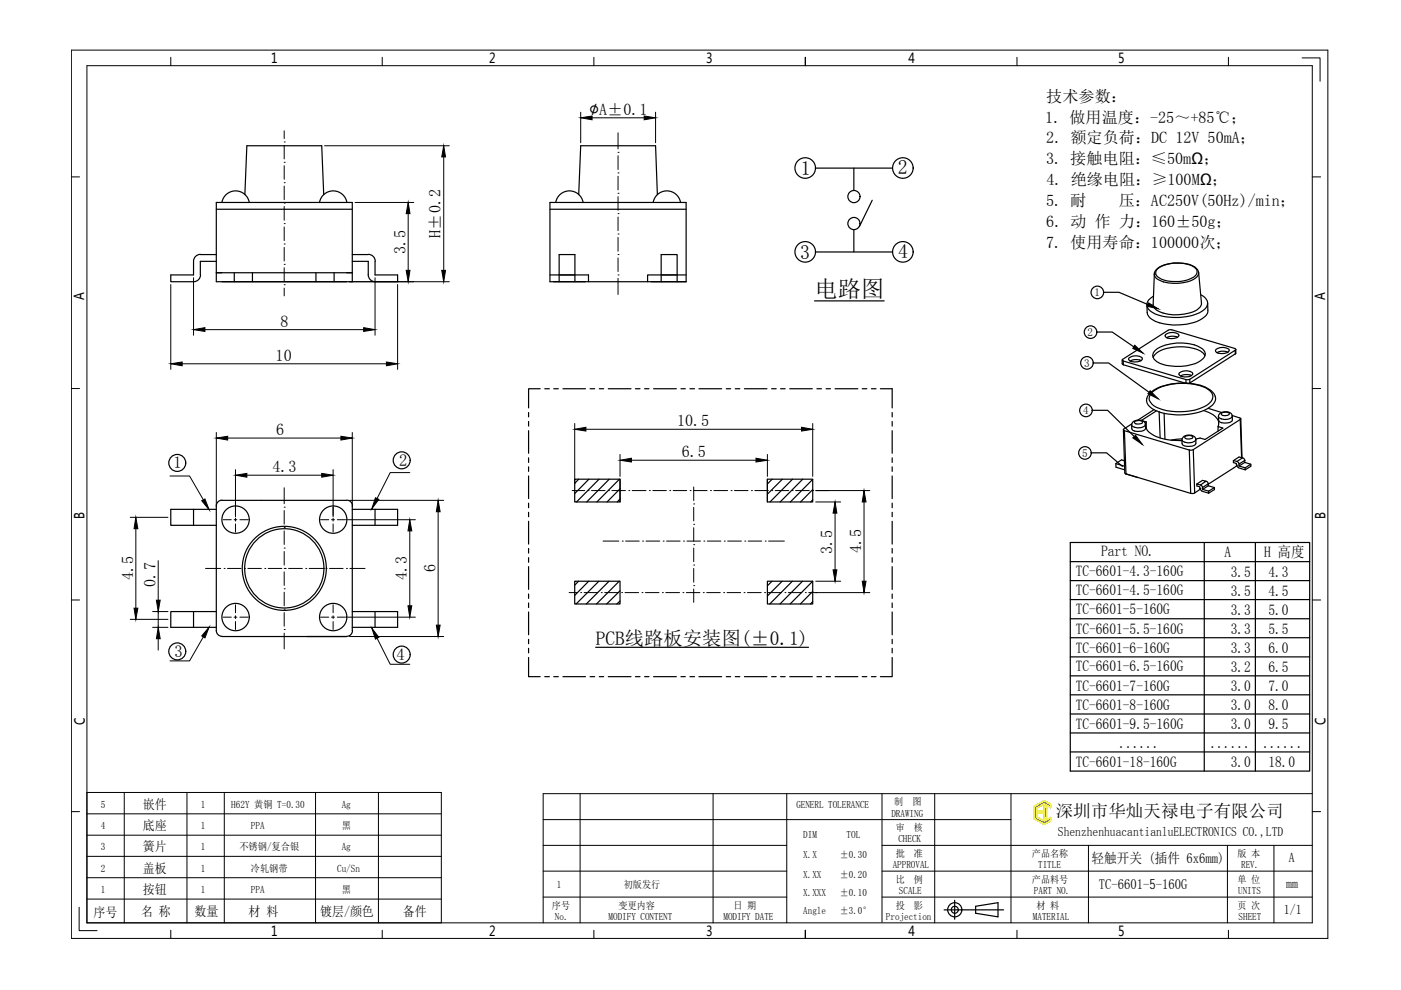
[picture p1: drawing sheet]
<svg xmlns="http://www.w3.org/2000/svg" width="297mm" height="210mm" viewBox="0 0 297 210" stroke-linecap="round" stroke-linejoin="round" font-family="sans-serif">
<!-- layer: fromat -->
<g fill="none" stroke="#000" stroke-width=".21">
<path d="M15.1 10.6h266.4v188.4h-266.4zM18.4 13.9h259.8v181.8h-259.8zM36.2 12.1v1.8M81 12.1v1.8M125.9 12.1v1.8M170.7 12.1v1.8v-1.8M215.6 12.1v1.8M260.4 12.1v1.8M15.1 37.5h1.8M278.2 37.5h1.8M15.1 82.4h1.8M278.2 82.4h1.8"/>
<path d="M15.1 127.2h1.8M278.2 127.2h1.8M15.1 172.1h1.8M18.4 177.1h75.2M18.4 172.6h75.2M18.4 168h75.2M115.2 179.2h51.6M115.2 173.8h99.1M115.2 168.3h163M187 179.2h91.2M278.2 172.1h1.8M18.4 190.6h75.2"/>
<path d="M18.4 186.1h75.2M18.4 181.6h75.2M36.2 197.2v1.8M81 197.2v1.8M115.2 190.2h51.6M115.2 184.7h51.6M125.9 197.2v1.8M170.7 197.2v1.8v-1.8M187 190.2h91.2M187 184.7h91.2M215.6 197.2v1.8M260.4 197.2v1.8"/>
</g>
<g fill="none" stroke="#000" stroke-width=".21">
<path d="M276.1 12.3h3.8v4.9M18.4 168v27.7M26.3 168v27.7M39.6 168v27.7M47.6 168v27.7M66.9 168v27.7M80.2 168v27.7M93.6 168v27.7M115.2 168.3v27.4M123 168.3v27.4M151.2 168.3v27.4M166.8 168.3v27.4"/>
<path d="M187 168.3v27.2M198.2 168.3v27.4M214.3 168.3v27.4M230.8 179.2v16.5M260.2 179.2v16.5M270.1 179.2v16.5M16.8 192.4v4.9h3.8"/>
</g>
<!-- layer: DIM -->
<g fill="none" stroke="#000" stroke-width=".25">
<path d="M200.2 192.9h12.6M202.4 190.9v4M206.9 192.2l4.7-.8v3l-4.7-.8z"/>
<circle cx="202.4" cy="192.9" r="1.5"/>
<circle cx="202.4" cy="192.9" r=".74"/>
</g>
<!-- layer: 0 -->
<g fill="none" stroke="#999b37" stroke-width=".25">
<path d="M219.2 171h.1M219.5 170.9l-.3 .3M219.8 170.7l-.6 .5M219.8 171.4l-.6 .6M219.8 171.5l-.6 .6M219.8 171.7l-.6 .6M219.8 171.7l-.6 .7M219.8 171.9l-.6 .6M219.8 172.5l-.6 .6M219.8 172.6l-.6 .6M219.8 172.7l-.6 .7M219.8 172.8l-.6 .7"/>
<path d="M219.8 172.9l-.6 .7M219.8 173.1l-.5 .5M219.8 173.2l-.5 .5M219.9 171.9l-.7 .7M219.9 173.2l-.5 .5M219.9 173.3l-.4 .4M220 171.9l-.8 .8M220 173.3l-.4 .4M220 170.5l-.8 .9M220.1 171.9l-.9 .9M220.1 173.4l-.5 .4M220.1 173.4l-.4 .4"/>
<path d="M220.2 171.9l-1 1M220.2 173.4l-.4 .5M220.3 170.4l-1.1 1.1M220.3 171.9l-1.1 1.1M220.3 173.5l-.4 .4M220.4 173.5l-.5 .4M220.4 171.9l-.5 .5M220.4 173.6l-.4 .4M220.5 173.6l-.4 .4M220.5 170.2l-1.3 1.4M220.5 171.9l-.5 .5M220.6 173.7l-.5 .4"/>
<path d="M220.6 171.9l-.5 .5M220.6 173.7l-.4 .4M220.7 173.7l-.4 .5M220.7 171.9l-.5 .5M220.8 170.1l-1.6 1.6M220.8 173.8l-.5 .4M220.8 171.9l-.5 .5M220.8 173.8l-.4 .4M220.9 173.8l-.5 .5M221 171.9l-.6 .5M221 173.9l-.5 .4M221 173.9l-.4 .5"/>
<path d="M221.1 169.9l-1.9 1.9M221.1 171.9l-.5 .5M221.1 173.9l-.4 .5M221.2 171.9l-.5 .5M221.2 174l-.5 .5M221.2 169.8l-2 2.1M221.2 174l-.4 .5M221.3 171.9l-.5 .5M221.4 169.8l-1.5 1.5M221.4 174l-.5 .5M221.5 170.9h-.1M221.5 169.8l-1.3 1.3"/>
<path d="M221.5 174l-.5 .5M221.5 170.9l-.1 .1M221.6 169.8l-1.1 1.2M221.6 170.9l-.2 .2M221.7 169.9l-1 .9M221.7 171l-.3 .2M221.7 174l-.7 .6M221.7 169.9l-.7 .8M221.7 171l-.3 .4M221.8 170l-.6 .6M221.8 171.1l-.4 .4M221.8 171.2l-.4 .4"/>
<path d="M221.9 170l-.5 .5M221.9 171.2l-.5 .5M221.9 171.3l-.5 .5M221.9 171.4l-1 1M221.9 171.5l-.9 .9M221.9 171.6l-.8 .8M221.9 171.7l-.7 .7M221.9 171.8l-.6 .6M221.9 172l-.5 .5M221.9 172.1l-.5 .5M221.9 172.2l-.5 .5M221.9 172.3l-.5 .5"/>
<path d="M221.9 172.4l-.5 .5M221.9 172.5l-.5 .5M221.9 172.6l-.5 .5M221.9 172.7l-.5 .5M221.9 172.8l-.5 .5M221.9 172.9l-.5 .5M221.9 173.1l-.5 .5M221.9 173.2l-.5 .5M221.9 173.3l-.4 .4M221.9 170.1l-.4 .4M221.9 173.8l-.8 .8M222 170.1l-.5 .5"/>
<path d="M222.1 170.1l-.5 .5M222.1 170.2l-.4 .4M222.2 173.7l-1 1M222.2 170.2l-.4 .4M222.3 170.3l-.5 .4M222.3 170.3l-.4 .4M222.4 170.3l-.4 .5M222.4 173.5l-1.2 1.2M222.5 170.4l-.4 .4M222.6 170.4l-.5 .5M222.6 170.5l-.4 .4M222.7 170.5l-.4 .4"/>
<path d="M222.7 173.4l-1.4 1.4M222.7 170.6l-.4 .4M222.7 170.7l-.3 .3M222.8 170.8l-.3 .3M222.8 170.9l-.3 .2M222.8 171l-.2 .2M222.8 171.1l-.1 .1M222.8 171.2h-.1M222.8 173.4l-1.3 1.4M222.8 173.5l-1.2 1.2M222.8 173.6l-1 1M222.8 173.7l-.7 .7"/>
<path d="M222.8 173.9l-.5 .4"/>
</g>
<path d="M221 170.6l-1.2 .8v.5h1.6v-1.1l.5 .5M221.1 170.6l.4-.1 1.3 .7v-.3M221.1 173.9h.6M221.4 173.7v-1.3h-1.6v.8l1.2 .7M221.6 169.9l1 .5 .2 .5M221.6 169.9h-.4l-2 1.1v2.5l2 1.2 .4-.1M221.7 173.9l1.1-.6v.5l-.2 .3M221.9 171.4v1.8M221.9 173.2l-.5 .5M222.6 174.2l-1 .5" fill="none" stroke="#f1eb1f" stroke-width=".3"/>
<g fill="none" stroke="#000" stroke-width=".25">
<path d="M172.9 35.6h16.3M181 35.6v4.8M172.9 53.4h16.3M181 48.7v4.7M184.9 42.5l-2.7 5.5M244.7 58.1h.1M245.1 57.2a6.7 6.7 0 0 1 5.9-1.4l1 .2a2.22 2.22 0 0 1 2.1 2.1l-.2 .4a6.2 6.2 0 0 1-5.2 1.6 5.1 5.1 0 0 1-3.7-1.3l-.2-.3a1.19 1.19 0 0 1 .3-1.3zM245.3 57.2a7.4 7.4 0 0 1 8-.5 1.17 1.17 0 0 1-.2 2.1 8.2 8.2 0 0 1-7.4 0 1.05 1.05 0 0 1-.4-1.6zM172.7 63.8h14.8M231.7 77h3.3l8.6 6.2M232.5 70.4h3.3l4.6 3.1M233.9 62h3.4l6 2.6"/>
<path d="M237.9 76.3v.8l.3 .2M238.1 76.5l13.3 4M238.1 76.5l.1 .8M238.2 77.3l13.3 4M262 74.1l-.2-.2-13.8-4-10 6.3-.1 .1 .2 .2M262 74.1l-.1 .9M262 74.1l-.1 .2M112.1 87.5v.9M112.1 89.4v.9M112.1 91.3v4.8M112.1 97.1v.9M112.1 99v.9"/>
<path d="M114.5 82.4h-2.4v4.1M115.5 82.4h1M117.4 82.4h1M119.4 82.4h4.7M125.1 82.4h1M127.1 82.4h.9M129 82.4h4.8M134.7 82.4h1M136.7 82.4h.9M138.6 82.4h4.8M144.4 82.4h.9M146.3 82.4h.9"/>
<path d="M148.2 82.4h4.8M154 82.4h.9M155.9 82.4h1M157.8 82.4h4.8M163.6 82.4h1M165.5 82.4h1M167.4 82.4h4.8M173.2 82.4h1M175.1 82.4h1M177.1 82.4h4.8M182.8 82.4h1M184.8 82.4h.9"/>
<path d="M186.7 82.4h2.5v4.1M189.2 87.5v.9M189.2 89.4v.9M189.2 91.3v4.8M189.2 97.1v.9M189.2 99v.9M231.3 96h3.3l3.4 2.9M231.5 87h3.3l5.7 5.5M236.6 98.3l1.8 .5M238.2 91.1l.3 9.2 .2 .2-.3-9.2M238.2 91.1l.2 .2M238.4 97.7l-.6-.2-1.2 .8v.8l1.8 .5"/>
<path d="M238.4 91.3l13.8 4.1M240 89.9l-1.8 1.2M240.1 89.5a1.9 1.9 0 0 1 2.7 .2v.3a1.89 1.89 0 0 1-2.8 .3l-.1-.2zM240.6 89.4v-.1a1.57 1.57 0 0 1 1.6 .1v.1a1.18 1.18 0 0 1-1.7 0zM242.2 89.2l.8 .3M242.9 90.2a2.49 2.49 0 0 0 1.7 2.1 12.6 12.6 0 0 0 6 1.1M243 89.5l-.1 .5M243 89.5v1.4M243.7 83.5a11.4 11.4 0 0 1 9.3-2.1 6.4 6.4 0 0 1 4.4 2.2 1.82 1.82 0 0 1-.7 2.6 13 13 0 0 1-9 1.6l-.8-.1a5.3 5.3 0 0 1-3.7-2.3 1.9 1.9 0 0 1 .5-1.9zM244.4 83.1a11.6 11.6 0 0 1 9-1.6 4 4 0 0 1 3.7 2.4 2.58 2.58 0 0 1-1.9 2.4 12.6 12.6 0 0 1-10.6-.3 1.69 1.69 0 0 1-.2-2.9zM244.7 86.9l-3.5 2.2M245.2 87.1l-3.2 2.1"/>
<path d="M245.8 87.3l.2 5.5M246.8 87.6l.2 5.5M250.6 93l-2.3 .3M250.8 92.7a1.66 1.66 0 0 1 2.7 .5 1.97 1.97 0 0 1-2.9 .1zM251.2 92.6l.1-.1a1.57 1.57 0 0 1 1.6 .1v.1a1.18 1.18 0 0 1-1.7 0zM251.4 80.5l.1 .8M252.2 95.4l.2 9.2M252.2 80.4l-.8 .1M252.2 80.4l9.7-6.1v.7l-9.6 6.2zM252.3 81.2l-.8 .1M253 95.3l.3 9.2 1.1-.7M253 95.3l-.8 .1"/>
<path d="M255.2 87l1 .4a2.71 2.71 0 0 1 2.2 2.7l-.2 .3M256.1 86.6l2.9 .9M258.2 91.4v-1l1.1 .4-3.8 2.4-1.1-.3-.9 .2M258.5 87.8a1.9 1.9 0 0 1 2.7 .1l.1 .3a1.89 1.89 0 0 1-2.9 .3v-.5zM259 87.6l.1-.1a1.57 1.57 0 0 1 1.5 .1 .95 .95 0 0 1-.8 .6 .95 .95 0 0 1-.9-.4zM261.3 88.1l1.7 .5-.1 .3M261.5 97.7l1.2-.8 .8 .2-1.2 .7M262.1 98.6h.1M262.2 98.8l-6 3.9M262.2 98.6l.4 .5M262.3 97.9l.4 .5M262.3 97.8l-.8-.1v.4l.6 .2v.3"/>
<path d="M262.6 99.2l1.4 .4M262.7 98.8l1.3 .4v.4M262.7 98.4v.4M262.9 88.9l.3 8.1M262.9 88.9l-9.9 6.4M263.1 88.8l.2 8.2M263.5 97.1l.4 .5M263.9 97.6v.4l1.3 .4M263.9 97.6l-1.2 .8M263.9 98l-1.2 .8M264 99.2l1.2-.8v.4l-1.2 .8M112.1 100.9v4.8"/>
<path d="M112.1 106.7v1M112.1 108.6v1M112.1 110.5v4.9M112.1 116.3v1M112.1 118.2v1M189.2 100.9v4.8M189.2 106.7v1M189.2 108.6v1M189.2 110.5v4.9M189.2 116.3v1M189.2 118.2v1M226.9 115h50.8v48.5h-50.8z"/>
<path d="M226.9 119.1h50.8M238.7 100.5l13.7 4.1M253.3 104.5l-.9 .1M253.8 102.6l1.1-.7 .8 .1-1.2 .8M253.8 102.6v.4l.6 .2v.4M253.8 102.6l.7 .2M254.4 103.6h.1M254.4 103.5l.4 .6M254.5 102.8l.4 .5M254.8 104.1l1.5 .5M254.9 103.4l.1 .4M255 103.8l1.3 .3"/>
<path d="M255.3 115v48.5M255.7 102l.5 .6M256.2 103l1.3 .4M256.2 102.6v.4M256.2 102.6l-1.3 .8M256.2 103l-1.2 .8M256.3 104.1v.5M257.5 103.4l-1.2 .7M257.5 103.4v.4l-1.2 .8M266.2 115v48.5M112.1 139.4v4.1h2.4M112.1 120.1v4.9"/>
<path d="M112.1 125.9v1M112.1 127.8v1M112.1 129.8v4.8M112.1 135.6v.9M112.1 137.5v.9M126.3 137.2h45.1M189.2 139.4v4.1h-2.5M189.2 120.1v4.9M189.2 125.9v1M189.2 127.8v1M189.2 129.8v4.8M189.2 135.6v.9"/>
<path d="M189.2 137.5v.9M226.9 123.1h50.8M226.9 127.1h50.8M226.9 135.2h50.8M226.9 139.3h50.8M226.9 131.2h50.8M115.5 143.5h1M117.4 143.5h1M119.4 143.5h4.7M125.1 143.5h1M127.1 143.5h.9M129 143.5h4.8"/>
<path d="M134.7 143.5h1M136.7 143.5h.9M138.6 143.5h4.8M144.4 143.5h.9M146.3 143.5h.9M148.2 143.5h4.8M154 143.5h.9M155.9 143.5h1M157.8 143.5h4.8M163.6 143.5h1M165.5 143.5h1M167.4 143.5h4.8"/>
<path d="M173.2 143.5h1M175.1 143.5h1M177.1 143.5h4.8M182.8 143.5h1M184.8 143.5h.9M226.9 143.3h50.8M226.9 147.3h50.8M226.9 155.4h50.8M226.9 159.4h50.8M226.9 151.4h50.8"/>
<circle cx="170.7" cy="35.6" r="2.18"/>
<circle cx="191.4" cy="35.6" r="2.18"/>
<circle cx="170.7" cy="53.4" r="2.18"/>
<circle cx="181.1" cy="47.4" r="1.29"/>
<circle cx="181.1" cy="41.7" r="1.29"/>
<circle cx="191.4" cy="53.4" r="2.18"/>
<circle cx="230.5" cy="76.9" r="1.33"/>
<circle cx="231.2" cy="70.4" r="1.33"/>
<circle cx="232.7" cy="62" r="1.33"/>
<circle cx="37.6" cy="98.1" r="1.8"/>
<circle cx="85.2" cy="97.6" r="1.8"/>
<circle cx="230" cy="96" r="1.33"/>
<circle cx="230.2" cy="87" r="1.33"/>
<circle cx="37.6" cy="138.1" r="1.8"/>
<circle cx="85.2" cy="138.8" r="1.8"/>
</g>
<g fill="none" stroke="#000" stroke-width=".21">
<path d="M68.8 30.9h26.5M94.1 33.3v24M123.1 23.8v6.5M125.5 25h11.1M139 23.8v6.5M41 58.9v12.2M74.1 59.7h21.2M75.3 42.9h12.4M79.5 58.9v12.2M86.5 45.3v12M36.2 60.3v18M38.6 77.1h43.3"/>
<path d="M43.4 69.9h33.7M84.3 60.3v18M45.9 91.7v15.7M48.3 92.9h24M49.9 99.6v10M70.6 99.6v10M74.7 91.7v15.7M121.8 89.8v12.8M124.2 91h45.7M131.5 96.4v4.6M133.9 97.6h26.4M162.7 96.4v4.6"/>
<path d="M172.3 89.8v11.2M27.6 109.7h8M28.8 112.1v16.8M33.5 118.9v8.4M36 100.9h4.2l2.9 5.1M52.3 100.8h15.9M73.8 110.2h14.3M74.1 106.1h20M86.9 100.2h-4.2l-2.8 5.5M86.9 112.6v15.8M92.9 108.5v24M172.9 104h11.5"/>
<path d="M172.9 106.4h5.3M177.1 108.8v12M183.2 106.4v16.8M27.6 131.3h8M32.4 129.7h3.2M32.4 133h3.2M33.5 129.7v3.3M33.5 135.4v2.4M43.1 135l-2.9 5.1h-4.2M73.8 130.9h14.3M74.1 135h20M79.9 135.3l2.8 5.5h4.2"/>
<path d="M172.9 125.6h11.5M172.9 123.2h5.3"/>
</g>
<g fill="#000" stroke="#000" stroke-width=".21">
<path d="M94.1 30.9l.4 2.4h-.8zM123.1 25l2.4-.4v.8zM136.6 24.6l2.4 .4-2.4 .4zM86.5 42.9l.4 2.4h-.8zM86.1 57.3h.8l-.4 2.4zM93.7 57.3h.8l-.4 2.4zM36.2 77.1l2.4-.3v.8zM41 69.9l2.4-.4v.8zM77.1 69.5l2.4 .4-2.4 .4zM81.9 76.8l2.4 .3-2.4 .5zM45.9 92.9l2.4-.4v.8zM72.3 92.5l2.4 .4-2.4 .4z"/>
<path d="M121.8 91l2.4-.4v.8zM131.5 97.6l2.4-.4v.8zM160.3 97.2l2.4 .4-2.4 .4zM169.9 90.6l2.4 .4-2.4 .4zM28.8 109.7l.4 2.4h-.8zM42.8 106.2l.6-.4 .9 2.3zM49.9 100.8l2.4-.4v.8zM68.2 100.4l2.4 .4-2.4 .4zM79.6 105.5l.7 .4-1.5 2zM86.9 110.2l.4 2.4h-.8zM92.9 106.1l.4 2.4h-.8zM177.1 106.4l.3 2.4h-.8z"/>
<path d="M183.2 104l.4 2.4h-.8zM28.4 128.9h.8l-.4 2.4zM33.5 133l.5 2.4h-.8zM33.2 127.3h.8l-.5 2.4zM44.3 133l-.9 2.3-.6-.5zM78.8 133.2l1.5 1.9-.7 .4zM86.5 128.4h.8l-.4 2.5zM92.5 132.5h.8l-.4 2.5zM176.6 120.8h.8l-.3 2.4zM182.8 123.2h.8l-.4 2.4z"/>
</g>
<g fill="none" stroke="#000" stroke-width=".21">
<path d="M60.3 30.1h.1M60.3 34.4h.1M60.3 38.7h.1M60.3 27.7v1.7M60.3 30.8v2.9M60.3 35.1v2.9M60.3 39.5v2.8M131 32.3h.1M131 36.7h.1M131 28.2v3.4M131 33v2.9M131 37.4v2.9"/>
<path d="M60.3 43.1h.1M60.3 47.4h.1M60.3 51.7h.1M60.3 56h.1M60.3 43.8v2.9M60.3 48.1v2.9M60.3 52.5v2.8M60.3 56.8v2.8M131 41h.1M131 45.3h.1M131 49.6h.1M131 54h.1"/>
<path d="M131 58.3h.1M131 41.7v2.9M131 46v2.9M131 50.3v3M131 54.7v2.9M131 59v3.4M60.3 60.4h.1M60.3 61.1v1.6M47.3 110.2h1.7M49.6 110.2h.6M49.9 107.5v1.8M49.9 109.9v.6"/>
<path d="M49.9 111.1v1.7M50.9 110.2h1.7M60.3 116.2h.1M60.3 111.8h.1M60.3 107.5h.1M60.3 103.4v3.4M60.3 108.2v2.9M60.3 112.6v2.8M60.3 116.9v2.9M68 110.2h1.7M70.3 110.2h.6M70.6 107.5v1.8"/>
<path d="M70.6 109.9v.6M70.6 111.1v1.7M71.5 110.2h1.8M121.3 104h2.7M124.7 104h.1M125.4 104h2.9M127.9 114.7h3.3M129 104h.1M129.7 104h2.9M131.9 114.7h.1M132.6 114.7h2.9M133.3 104h.1"/>
<path d="M134 104h3M136.2 114.7h.1M137 114.7h2.9M137.7 104h.1M138.4 104h2.9M140.6 114.7h.1M141.3 114.7h2.9M142 104h.1M142.7 104h2.9M144.9 114.7h.1M145.6 114.7h2.9M146.3 104h.1"/>
<path d="M147 104h2.9M147.1 119.8h.1M147.1 115.5h.1M147.1 111.2h.1M147.1 106.8h.1M147.1 103.3v2.8M147.1 107.6v2.8M147.1 111.9v2.9M147.1 116.2v2.9M149.2 114.7h.1M150 114.7h2.8M150.6 104h.1"/>
<path d="M151.4 104h2.9M153.6 114.7h.1M154.3 114.7h2.9M155 104h.1M155.7 104h2.9M157.9 114.7h.1M158.6 114.7h2.9M159.3 104h.1M160 104h2.9M162.2 114.7h.1M163 114.7h3.3M163.6 104h.1"/>
<path d="M164.4 104h2.8M168 104h.1M168.7 104h2.9M172.3 104h.1M173 104h2.7M43.6 120.5h3.2M47.3 130.9h1.7M47.5 120.5h.1M48.2 120.5h2.9M49.6 130.9h.6M49.9 128.2v1.7M49.9 130.6v.5"/>
<path d="M49.9 131.8v1.7M50.9 130.9h1.7M51.8 120.5h.1M52.5 120.5h2.9M56.1 120.5h.1M56.9 120.5h2.8M60.3 133.5h.1M60.3 129.2h.1M60.3 124.8h.1M60.3 120.5h.1M60.3 121.2v2.9M60.3 125.6v2.8"/>
<path d="M60.3 129.9v2.9M60.3 134.2v3.4M60.5 120.5h.1M61.2 120.5h2.9M64.8 120.5h.1M65.5 120.5h2.9M68 130.9h1.7M69.1 120.5h.1M69.9 120.5h2.8M70.3 130.9h.6M70.6 128.2v1.7M70.6 130.6v.5"/>
<path d="M70.6 131.8v1.7M71.5 130.9h1.8M73.5 120.5h.1M74.2 120.5h3.2M120.7 125.6h1.7M123.1 125.6h.1M123.8 125.6h3M127.5 125.6h.1M128.2 125.6h2.9M131.8 125.6h.1M132.5 125.6h2.9M136.1 125.6h.1"/>
<path d="M136.8 125.6h2.9M140.4 125.6h.1M141.2 125.6h2.9M144.8 125.6h.1M145.5 125.6h2.9M147.1 124.2h.1M147.1 120.5v2.9M147.1 124.9v2.8M149.1 125.6h.1M149.8 125.6h2.9M153.4 125.6h.1M154.1 125.6h2.9"/>
<path d="M157.7 125.6h.1M158.5 125.6h2.9M162.1 125.6h.1M162.8 125.6h2.9M166.4 125.6h.1M167.1 125.6h2.9M170.7 125.6h.1M171.5 125.6h1.7"/>
</g>
<g fill="none" stroke="#000" stroke-width=".25">
<path d="M42.5 54h3.4M42.5 53.9a1.46 1.46 0 0 0-1.5 1.5v2.9h-4.8v1.4h4.8M42.5 58.3a1.46 1.46 0 0 1-1.4 1.4M45.9 42.9h28.8v16.8h-28.8zM45.9 44.4h28.8M45.9 57.8h28.8M45.9 55.4h-3.4v2.9M47.1 42.9a2.94 2.94 0 0 1 2.8-2.4 2.94 2.94 0 0 1 2.9 2.4M49.7 57.8v1.9M51.9 41.3l.4-10.4h15.9l.4 10.4M53.5 57.8v1.9M67 57.8v1.9"/>
<path d="M67.8 42.9a2.94 2.94 0 0 1 2.8-2.4 2.94 2.94 0 0 1 2.9 2.4M70.8 57.8v1.9M74.7 54l3.4-.1a1.46 1.46 0 0 1 1.5 1.5M74.7 55.4h3.4v2.9M78.1 58.3a1.46 1.46 0 0 0 1.4 1.4M79.5 55.4v2.9h4.8v1.4h-4.8M116.6 58.3h8.2v1.4M116.6 42.9h28.9v16.8h-28.9zM116.6 44.4h28.9M117.8 42.9a2.94 2.94 0 0 1 2.9-2.4 2.94 2.94 0 0 1 2.9 2.4M118.5 59.7v-5.7h3.4v5.7M122.7 41.3l.4-10.4h15.9l.4 10.4"/>
<path d="M138.5 42.9a2.94 2.94 0 0 1 2.9-2.4 2.94 2.94 0 0 1 2.9 2.4M140.2 59.7v-5.7h3.4v5.7M140.2 58.3h3.4M145.5 58.3h-8.2v1.4M41 108v3.4M45.9 107.3v26.4a1.21 1.21 0 0 0 1.2 1.2M45.9 108h-9.7v3.4h9.7M45.9 107.3a1.21 1.21 0 0 1 1.2-1.3l26.4 .1a1.13 1.13 0 0 1 1.2 1.2M74.7 108h9.6v3.4h-9.6M74.7 107.3v26.4M79.5 108v3.4M121.8 101.6h9.7v4.8h-9.7z"/>
<path d="M122.7 101.6l-.9 .9M124.9 101.6l-3.1 3M127 101.6l-4.8 4.8M129.2 101.6l-4.8 4.8M131.3 101.6l-4.8 4.8M131.5 103.6l-2.8 2.8M131.5 105.8l-.6 .6M131.5 101.6v4.8M162.7 101.6h9.6v4.8h-9.6zM162.7 101.6v4.8M163.7 101.6l-1 1M165.9 101.6l-3.2 3.2"/>
<path d="M168 101.6l-4.7 4.8M170.2 101.6l-4.8 4.8M172.3 101.6l-4.7 4.8M172.3 103.8l-2.6 2.6M172.3 106l-.4 .4M41 129.7v3.3M45.9 129.7h-9.7v3.3h9.7M47 135h26.5M74.7 129.7h9.6v3.3h-9.6M74.7 133.7a1.21 1.21 0 0 1-1.2 1.2M79.5 129.7v3.3M121.8 123.2h9.7v4.9h-9.7z"/>
<path d="M122.7 123.2l-.9 .9M124.8 123.2l-3 3M127 123.2l-4.9 4.9M129.1 123.2l-4.8 4.9M131.3 123.2l-4.8 4.9M131.5 125.3l-2.9 2.8M131.5 127.4l-.7 .7M162.7 123.2h9.6v4.9h-9.6zM163.7 123.2l-1 1M165.8 123.2l-3.1 3.2M168 123.2l-4.8 4.9M170.2 123.2l-4.8 4.9"/>
<path d="M172.3 123.2l-4.8 4.9M172.3 125.4l-2.6 2.7M172.3 127.6l-.5 .5"/>
<circle cx="49.9" cy="110.2" r="2.9"/>
<circle cx="70.6" cy="110.2" r="2.9"/>
<circle cx="49.9" cy="130.8" r="2.9"/>
<circle cx="60.3" cy="120.5" r="8.9"/>
<circle cx="60.3" cy="120.5" r="8.4"/>
<circle cx="70.6" cy="130.8" r="2.9"/>
</g>
<!-- layer: 02___PRT_ALL_AXES -->
<g fill="none" stroke="#000" stroke-width=".25">
<path d="M254.1 57.9l.6 6.4a2.65 2.65 0 0 1-2.4 2 8.6 8.6 0 0 1-7.3-.7l-.5-.6v-.4l.2-6.5M239.4 75.9l.3-.2a2.39 2.39 0 0 1 2.5 .2v.2a1.95 1.95 0 0 1-2.8 .2zM241.9 76.5l-.2-.2a2.79 2.79 0 0 0-2.1 .2M244.4 62.9l-.8 .7-.3 .5-.1 .6M244.9 74.3a9.6 9.6 0 0 1 10.1-.3 1.45 1.45 0 0 1-.5 2.5 10.2 10.2 0 0 1-9.2 .2 1.4 1.4 0 0 1-.4-2.4zM247.2 70.9a2.14 2.14 0 0 1 2.8 .2 .89 .89 0 0 1-1.1 .7 1.58 1.58 0 0 1-1.9-.6zM249.7 71.5l-.3-.1a2.93 2.93 0 0 0-2.1 .2M250.1 79l.3-.1a2.39 2.39 0 0 1 2.4 .1l.1 .4a2.29 2.29 0 0 1-2.9 .1zM252.6 79.6l-.3-.1a2.79 2.79 0 0 0-2 .2M254.6 62.5l1 .7 .4 1.1a2.78 2.78 0 0 1-.3 2.5 7.9 7.9 0 0 1-5.5 2.1 8.2 8.2 0 0 1-6.6-1.8l-.4-.8v-1.6M255.5 75.4a2.66 2.66 0 0 0-2.2-1.5 10.4 10.4 0 0 0-8.1 .9l-.7 1M256 64.3v.3a3.2 3.2 0 0 1-2.4 2 12.2 12.2 0 0 1-9.4-.5 1.76 1.76 0 0 1-1-1.4"/>
<path d="M257.8 74.1a2.14 2.14 0 0 1 2.8 .2 .89 .89 0 0 1-1 .6 1.58 1.58 0 0 1-1.9-.5zM260.4 74.7l-.3-.2a2.93 2.93 0 0 0-2.1 .3M242.8 90l.1 .8a1.94 1.94 0 0 1-2.9 .3l-.1-1M253.5 93.2v.8a1.94 1.94 0 0 1-2.8 .3l-.1-1M261.3 88.2v.8a1.94 1.94 0 0 1-2.8 .3l-.2-1"/>
</g>
<!-- layer: 0 -->
<path d="M240.6 73.2l1.8 1.7-2.2-1zM243.5 64.2l2.1 1.3-2.4-.6zM240.2 92.8l.6-.5 1.4 1.9zM243.9 82.8l1.7 1.8-2.2-1.1z" fill="#000" stroke="#000" stroke-width=".21"/>
<text font-size="4.9" x="172.7" y="63.1">电路图</text>
<g font-size="4.2">
<text x="169.8" y="37">1</text>
<text x="190.4" y="37">2</text>
<text x="169.6" y="54.8">3</text>
<text x="190.4" y="54.7">4</text>
</g>
<text font-size="4.1" x="126.3" y="136.7">PCB线路板安装图(±0.1)</text>
<g font-size="3.7">
<text x="124.9" y="24.3">∅A±0.1</text>
<text x="223.8" y="173.3">深圳市华灿天禄电子有限公司</text>
</g>
<g font-size="3.5">
<text x="36.8" y="99.3">1</text>
<text x="84.6" y="98.8">2</text>
<text x="37" y="139.3">3</text>
<text x="84" y="140">4</text>
</g>
<g font-size="3.4">
<text x="221.8" y="21.6">技术参数：</text>
<text x="221.6" y="26">1. 做用温度：-25～+85℃；</text>
<text x="221.8" y="34.8">3. 接触电阻：≤50mΩ；</text>
<text x="221.8" y="30.4">2. 额定负荷：DC 12V 50mA；</text>
<text x="221.9" y="39.2">4. 绝缘电阻：≥100MΩ；</text>
<text x="221.8" y="43.6">5. 耐</text>
<text x="237.2" y="43.6">压：AC250V(50Hz)/min；</text>
<text x="86" y="53.9" transform="rotate(-90 86 53.9)">3.5</text>
<text x="93.4" y="50.4" transform="rotate(-90 93.4 50.4)">H±0.2</text>
<text x="221.8" y="52.5">7. 使用寿命：100000次；</text>
<text x="221.8" y="48">6. 动 作 力：160±50g；</text>
<text x="59.5" y="69.3">8</text>
<text x="58.4" y="76.5">10</text>
<text x="58.5" y="92.3">6</text>
<text x="143.6" y="90.4">10.5</text>
<text x="57.8" y="100.2">4.3</text>
<text x="144.5" y="96.9">6.5</text>
<text x="176.5" y="117.4" transform="rotate(-90 176.5 117.4)">3.5</text>
<text x="182.6" y="117.3" transform="rotate(-90 182.6 117.3)">4.5</text>
<text x="28.2" y="123" transform="rotate(-90 28.2 123)">4.5</text>
<text x="32.9" y="124.4" transform="rotate(-90 32.9 124.4)">0.7</text>
<text x="86.3" y="123" transform="rotate(-90 86.3 123)">4.3</text>
<text x="92.3" y="121.4" transform="rotate(-90 92.3 121.4)">6</text>
</g>
<g font-size="3.2">
<text x="233.4" y="118">Part NO.</text>
<text x="259.6" y="118.1">A</text>
<text x="268" y="118.1">H 高度</text>
<text x="228.1" y="122.2">TC-6601-4.3-160G</text>
<text x="258.1" y="122.3">∅3.5</text>
<text x="268.9" y="122.3">4.3</text>
<text x="228.1" y="126.2">TC-6601-4.5-160G</text>
<text x="228.1" y="130.3">TC-6601-5-160G</text>
<text x="258.1" y="130.4">∅3.3</text>
<text x="258.1" y="126.3">∅3.5</text>
<text x="268.9" y="126.3">4.5</text>
<text x="268.9" y="130.4">5.0</text>
<text x="228.1" y="134.3">TC-6601-5.5-160G</text>
<text x="258.1" y="134.4">∅3.3</text>
<text x="268.9" y="134.4">5.5</text>
<text x="228.1" y="138.3">TC-6601-6-160G</text>
<text x="228.1" y="142.4">TC-6601-6.5-160G</text>
<text x="258.1" y="138.4">∅3.3</text>
<text x="258.1" y="142.5">∅3.2</text>
<text x="268.9" y="142.5">6.5</text>
<text x="268.9" y="138.4">6.0</text>
<text x="228.1" y="146.4">TC-6601-7-160G</text>
<text x="258.1" y="146.5">∅3.0</text>
<text x="268.9" y="146.5">7.0</text>
<text x="228.1" y="150.5">TC-6601-8-160G</text>
<text x="228.1" y="154.5">TC-6601-9.5-160G</text>
<text x="258.1" y="150.6">∅3.0</text>
<text x="258.1" y="154.6">∅3.0</text>
<text x="268.9" y="150.6">8.0</text>
<text x="268.9" y="154.6">9.5</text>
<text x="237.4" y="158.6">......</text>
<text x="256.7" y="158.6">......</text>
<text x="267.9" y="158.6">......</text>
<text x="228.1" y="162.6">TC-6601-18-160G</text>
<text x="258.1" y="162.7">∅3.0</text>
<text x="268.9" y="162.7">18.0</text>
</g>
<g font-size="3">
<text x="231.5" y="182.9">轻触开关 (插件 6x6mm)</text>
<text x="233" y="188.5">TC-6601-5-160G</text>
</g>
<g font-size="2.9">
<text x="57.5" y="13.5">1</text>
<text x="103.7" y="13.5">2</text>
<text x="149.7" y="13.5">3</text>
<text x="192.6" y="13.4">4</text>
<text x="237.1" y="13.4">5</text>
<text x="17.8" y="63.7" transform="rotate(-90 17.8 63.7)">A</text>
<text x="280.9" y="63.7" transform="rotate(-90 280.9 63.7)">A</text>
<text x="17.9" y="110.1" transform="rotate(-90 17.9 110.1)">B</text>
<text x="281" y="110.1" transform="rotate(-90 281 110.1)">B</text>
<text x="18" y="153.8" transform="rotate(-90 18 153.8)">C</text>
<text x="281.1" y="153.8" transform="rotate(-90 281.1 153.8)">C</text>
<text x="57.5" y="198.5">1</text>
<text x="103.7" y="198.5">2</text>
<text x="149.7" y="198.5">3</text>
<text x="192.6" y="198.5">4</text>
<text x="237.1" y="198.5">5</text>
</g>
<g font-size="2.8">
<text x="30.3" y="171.4">嵌件</text>
<text x="30.3" y="176">底座</text>
<text x="30.3" y="185">盖板</text>
<text x="30.3" y="180.5">簧片</text>
<text x="273.2" y="182.8">A</text>
<text x="30.3" y="189.5">按钮</text>
<text x="272.7" y="188.3">mm</text>
<text x="19.8" y="194.4">序号</text>
<text x="29.9" y="194.2">名 称</text>
<text x="41.2" y="194.2">数量</text>
<text x="52.7" y="194.2">材 料</text>
<text x="67.9" y="194.2">镀层/颜色</text>
<text x="85.4" y="194.2">备件</text>
<text x="272.2" y="193.8">1/1</text>
</g>
<text font-size="2.7" x="224.3" y="177.2">ShenzhenhuacantianluELECTRONICS CO.,LTD</text>
<g font-size="2.3">
<text x="232" y="62.8">1</text>
<text x="230.6" y="71.2">2</text>
<text x="229.8" y="77.8">3</text>
<text x="229.6" y="87.8">4</text>
<text x="229.4" y="96.8">5</text>
</g>
<g font-size="2.2">
<text x="21.4" y="171.3">5</text>
<text x="42.6" y="171.3">1</text>
<text x="49" y="171.3">H62Y 黄铜 T=0.30</text>
<text x="72.4" y="171.3">Ag</text>
<text x="21.4" y="175.8">4</text>
<text x="42.6" y="175.8">1</text>
<text x="53.2" y="175.8">PPA</text>
<text x="72.4" y="175.8">黑</text>
<text x="21.4" y="184.8">2</text>
<text x="21.4" y="180.3">3</text>
<text x="42.6" y="184.8">1</text>
<text x="42.6" y="180.3">1</text>
<text x="50.8" y="180.3">不锈钢/复合银</text>
<text x="53.2" y="184.8">冷轧钢带</text>
<text x="71.5" y="184.8">Cu/Sn</text>
<text x="72.4" y="180.3">Ag</text>
<text x="21.4" y="189.4">1</text>
<text x="42.6" y="189.4">1</text>
<text x="53.2" y="189.4">PPA</text>
<text x="72.4" y="189.4">黑</text>
</g>
<g font-size="2.1">
<text x="168.8" y="171.4">GENERL TOLERANCE</text>
<text x="189" y="173.1">DRAWING</text>
<text x="189.6" y="170.8">制</text>
<text x="193.4" y="170.8">图</text>
<text x="170.3" y="177.6">DIM</text>
<text x="179.5" y="177.6">TOL</text>
<text x="189.9" y="176.2">审</text>
<text x="190.5" y="178.6">CHECK</text>
<text x="193.8" y="176.2">核</text>
<text x="170.3" y="181.9">X.X</text>
<text x="178" y="181.9">±0.30</text>
<text x="189.3" y="184.1">APPROVAL</text>
<text x="189.9" y="181.7">批</text>
<text x="193.8" y="181.7">准</text>
<text x="218.8" y="181.7">产品名称</text>
<text x="220.1" y="184.1">TITLE</text>
<text x="262.4" y="181.7">版 本</text>
<text x="263.2" y="184.1">REV.</text>
<text x="118" y="188.3">1</text>
<text x="132.3" y="188.3">初版发行</text>
<text x="170.3" y="186.1">X.XX</text>
<text x="170.3" y="189.9">X.XXX</text>
<text x="178" y="186.1">±0.20</text>
<text x="178" y="189.9">±0.10</text>
<text x="189.9" y="187.2">比</text>
<text x="190.6" y="189.6">SCALE</text>
<text x="193.8" y="187.2">例</text>
<text x="218.8" y="187.2">产品料号</text>
<text x="219.2" y="189.6">PART NO.</text>
<text x="262.4" y="187.2">单 位</text>
<text x="262.5" y="189.6">UNITS</text>
<text x="117" y="192.7">序号</text>
<text x="117.7" y="195">No.</text>
<text x="129" y="195">MODIFY CONTENT</text>
<text x="131.2" y="192.7">变更内容</text>
<text x="153.4" y="195">MODIFY DATE</text>
<text x="155.5" y="192.7">日 期</text>
<text x="170.3" y="193.7">Angle</text>
<text x="178" y="193.7">±3.0°</text>
<text x="187.8" y="195">Projection</text>
<text x="189.9" y="192.7">投</text>
<text x="193.8" y="192.7">影</text>
<text x="219" y="195">MATERIAL</text>
<text x="219.8" y="192.7">材 料</text>
<text x="262.4" y="192.7">页 次</text>
<text x="262.6" y="195">SHEET</text>
</g>
</svg>
